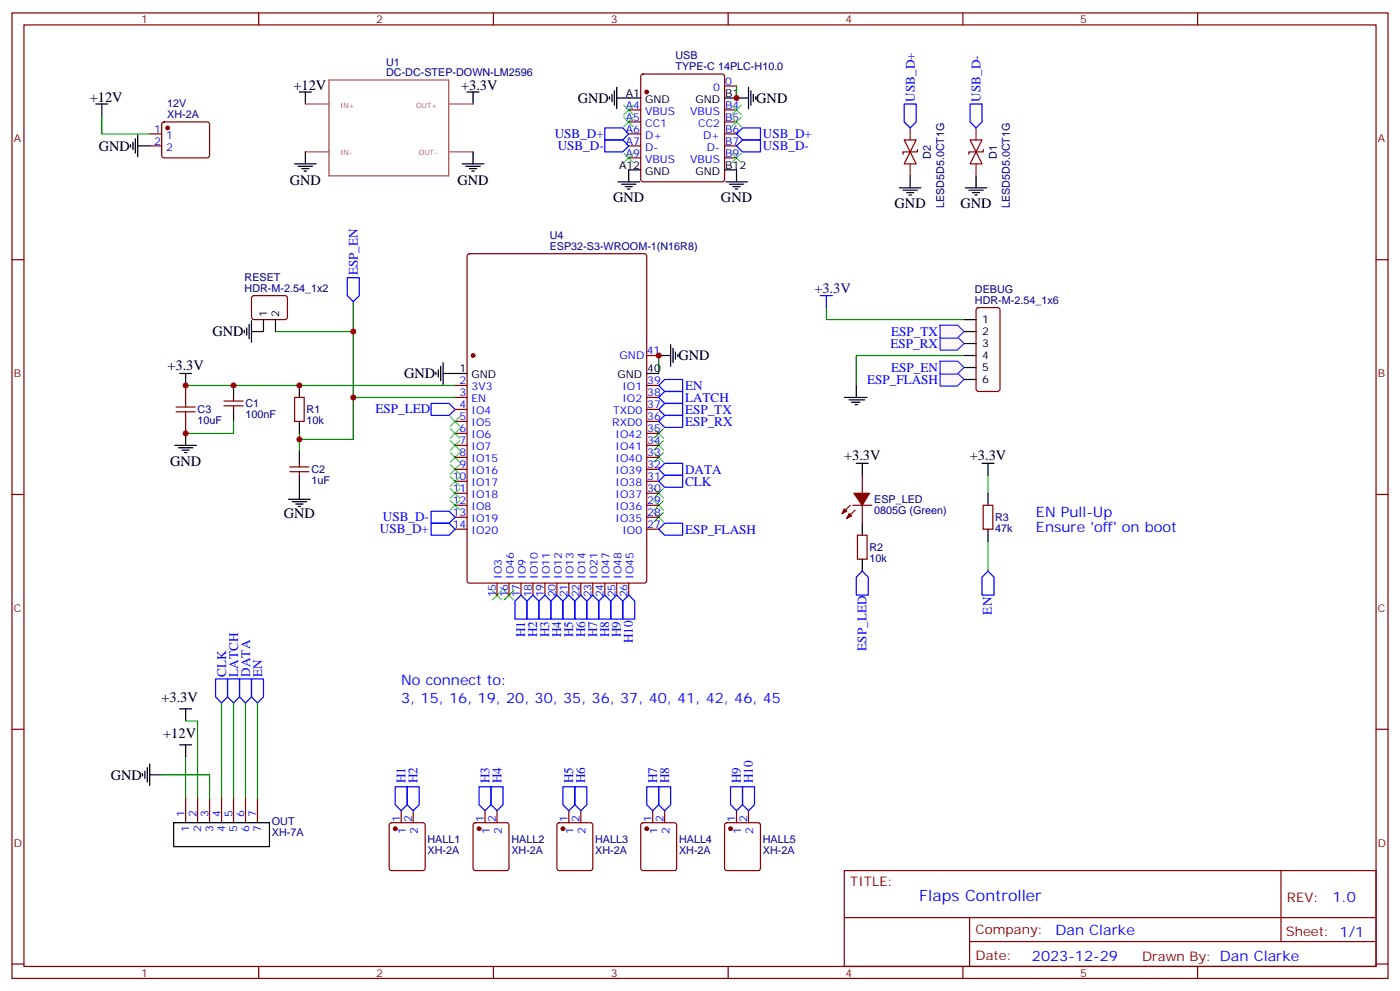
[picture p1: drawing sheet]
<svg xmlns="http://www.w3.org/2000/svg" width="412mm" height="292mm" viewBox="0 0 412 292" stroke-linecap="round" stroke-linejoin="round" font-family="sans-serif">
<g fill="none" stroke="#870000" stroke-width=".35">
<path d="M3.5 3.8h405.4v284.3h-405.4zM7.1 7.3h398.2v277.3h-398.2zM76.2 3.8v3.5M145.3 3.8v3.5M214.5 3.8v3.5M283.6 3.8v3.5M352.8 3.8v3.5M44.1 39.4h3.5M47.9 36.1l.4-.2h12.7l.5 .2 .2 .5v9.5l-.7 .4-12.9-.1-.5-.6v-9.2zM44.1 43h3.5M3.5 76.5h3.6M405.3 76.5h3.6"/>
<path d="M74.3 87.3l.5-.2h9.4l.5 .7-.1 5.9-.6 .4h-9.5l-.4-.7v-5.6zM3.5 145.6h3.6M405.3 145.6h3.6M3.5 214.8h3.6M405.3 214.8h3.6M248.7 256.4h156.6v28.2h-156.6zM377.3 256.4v20.9M248.7 270.2h156.5M285.6 277.3h119.6M285.6 270.2v14.2M3.5 283.9h3.6M76.2 284.6v3.5"/>
<path d="M145.3 284.6v3.5M214.5 284.6v3.5M283.6 284.6v3.5M352.8 284.6v3.5M405.3 283.9h3.6"/>
</g>
<circle cx="49.4" cy="37.7" r=".53" fill="#870000" stroke="#870000" stroke-width=".35"/>
<g fill="none" stroke="#000" stroke-width=".35">
<path d="M28.2 30.6h3.5M30 30.6v3.5M40.6 39.8v6.3M88.2 27.1h3.5M90 27.1v3.5M137.6 27.1h3.5M139.3 27.1v3.5M38.5 42.6v.7M39.2 41.9v2.1M39.9 40.9v4.2M40.6 43h3.5M72 97.3v.7"/>
<path d="M72.7 96.6v2.1M73.4 95.5v4.3M74.1 94.5v6.3M77.6 94.1v3.5h-3.5M81.1 94.1v3.5M194 104.7h3.6M197.6 101.5v6.4M198.3 102.6v4.2M199 103.6v2.2M199.7 104.4v.7M252.2 136.5h3.6M254 136.5v3.5"/>
</g>
<path d="M30 34.1v5.3h14.1M81.1 97.6h23M104.1 88.8v28.3M134.1 117.1h-30v12.3h-15.9M194 104.7v5.3" fill="none" stroke="#008700" stroke-width=".35"/>
<path d="M102.3 81.8h3.5v5.3l-1.7 1.7-1.8-1.7zM127 118.8h5.3l1.8 1.8-1.8 1.7h-5.3zM194 124.1l1.8-1.8h5.3v3.6h-5.3zM194 120.6l1.8-1.8h5.3v3.5h-5.3zM195.8 154.1h5.3v3.5h-5.3l-1.8-1.7zM254 168.2l1.8 1.8v5.3h-3.6v-5.3z" fill="none" stroke="#00f" stroke-width=".35"/>
<g fill="none" stroke="#3c3" stroke-width=".35">
<path d="M132.6 136.8l2.9 2.8M132.6 133.3l2.9 2.8M135.5 136.8l-2.9 2.8M135.5 133.3l-2.9 2.8M192.6 126.2l2.8 2.8M192.6 129.8l2.8 2.8M192.6 133.3l2.8 2.8M195.4 126.2l-2.8 2.8M195.4 129.8l-2.8 2.8M195.4 133.3l-2.8 2.8M192.6 143.9l2.8 2.8M192.6 147.4l2.8 2.8"/>
<path d="M192.6 150.9l2.8 2.8M195.4 143.9l-2.8 2.8M195.4 147.4l-2.8 2.8M195.4 150.9l-2.8 2.8M145 173.8l2.8 2.9M147.8 173.8l-2.8 2.9M148.5 173.8l2.8 2.9M151.3 173.8l-2.8 2.9"/>
</g>
<g fill="#fff7f7" stroke="#420aff" stroke-width=".35">
<path d="M276.8 109.9h5.3l1.9 1.9-2 1.9h-5.1z"/>
<path d="M276.8 106.4h5.3l1.9 1.8-2 2h-5.1z"/>
</g>
<path d="M284 104.7h-31.8v8.8" fill="none" stroke="#008700" stroke-width=".35"/>
<path d="M248.7 117.1h6.7M250.1 117.8h4.6M250.8 118.5h2.5M251.9 119.2h.7M252.2 113.5v3.6" fill="none" stroke="#000" stroke-width=".35"/>
<g fill="#fff7f7" stroke="#420aff" stroke-width=".35">
<path d="M276.8 99.3h5.3l1.9 1.9-2 1.9h-5.1z"/>
<path d="M276.8 95.8h5.3l1.9 1.8-2 2h-5.1z"/>
</g>
<g fill="none" stroke="#008700" stroke-width=".35">
<path d="M217 25.3v3.6M243.4 90.6v3.5h40.6M54.7 113.5h79.4M68.8 124.1v3.5h-14.1M88.2 127.6v5.3M291 140v5.3M291 159.4v8.8M54.7 212.3h3.5v22.9M65.3 207v28.2M68.8 207v28.2M72.3 207v28.2M75.8 207v28.2"/>
<path d="M47.6 228.2h14.1v7M54.7 222.9v12.3"/>
</g>
<g fill="none" stroke="#00f" stroke-width=".35">
<path d="M178.2 37.7h5.2l1.8 1.7-1.8 1.8h-5.2zM217 39.4l1.7-1.7h5.3v3.5h-5.3zM266.3 30.6h3.6v5.3l-1.8 1.8-1.8-1.8zM285.8 30.6h3.5v5.3l-1.8 1.8-1.7-1.8zM178.2 41.2h5.2l1.8 1.8-1.8 1.7h-5.2zM217 43l1.7-1.8h5.3v3.5h-5.3zM241.7 87.1h3.5M243.4 87.1v3.5M194 117.1l1.8-1.8h5.3v3.5h-5.3zM194 113.5l1.8-1.7h5.3v3.5h-5.3zM194 138.2l1.8-1.7h5.3v3.5h-5.3zM127 154.1h5.3l1.8 1.8-1.8 1.7h-5.3z"/>
<path d="M127 150.6h5.3l1.8 1.7-1.8 1.8h-5.3zM194 141.7l1.8-1.7h5.3v3.5h-5.3zM153.5 175.3l1.7 1.7v5.3h-3.5v-5.3zM157 175.3l1.7 1.7v5.3h-3.5v-5.3zM160.5 175.3l1.8 1.7v5.3h-3.6v-5.3zM164 175.3l1.8 1.7v5.3h-3.5v-5.3zM167.6 175.3l1.7 1.7v5.3h-3.5v-5.3zM171.1 175.3l1.8 1.7v5.3h-3.6v-5.3zM174.6 175.3l1.8 1.7v5.3h-3.5v-5.3zM178.2 175.3l1.7 1.7v5.3h-3.5v-5.3zM181.7 175.3l1.7 1.7v5.3h-3.5v-5.3zM185.2 175.3l1.8 1.7v5.3h-3.6v-5.3z"/>
<path d="M291 168.2l1.8 1.8v5.3h-3.5v-5.3zM63.5 200h3.5v5.2l-1.7 1.8-1.8-1.8zM67 200h3.6v5.2l-1.8 1.8-1.8-1.8zM70.6 200h3.5v5.2l-1.8 1.8-1.7-1.8zM74.1 200h3.5v5.2l-1.8 1.8-1.7-1.8zM116.4 231.7h3.5v5.3l-1.7 1.8-1.8-1.8zM119.9 231.7h3.6v5.3l-1.8 1.8-1.8-1.8zM141.1 231.7h3.5v5.3l-1.7 1.8-1.8-1.8zM144.6 231.7h3.6v5.3l-1.8 1.8-1.8-1.8zM165.8 231.7h3.5v5.3l-1.7 1.8-1.8-1.8zM169.3 231.7h3.6v5.3l-1.8 1.8-1.8-1.8zM190.5 231.7h3.5v5.3l-1.7 1.8-1.8-1.8z"/>
<path d="M194 231.7h3.6v5.3l-1.8 1.8-1.8-1.8zM215.2 231.7h3.5v5.3l-1.7 1.8-1.8-1.8zM218.7 231.7h3.5v5.3l-1.7 1.8-1.8-1.8z"/>
</g>
<g fill="none" stroke="#000" stroke-width=".35">
<path d="M179.6 28.5v.7M180.3 27.8v2.1M181 26.7v4.3M181.7 28.9h7M181.7 25.7v6.3M213.4 28.9h7.1M220.5 25.7v6.3M221.2 26.7v4.3M221.9 27.8v2.1M222.6 28.5v.7M86.8 48.3h6.3M87.8 49h4.3"/>
<path d="M88.9 49.7h2.1M89.6 50.4h.7M90 44.7v3.6M136.2 48.3h6.3M137.2 49h4.3M138.3 49.7h2.1M139 50.4h.7M139.3 44.7v3.6M182 53.6h6.4M183.1 54.3h4.2M184.1 55h2.2M184.9 55.7h.7"/>
<path d="M188.7 50h-3.5v3.6M213.4 50h3.6v3.6M213.8 53.6h6.3M214.8 54.3h4.3M215.9 55h2.1M216.6 55.7h.7M264.9 55.3h6.4M266 56h4.2M267.1 56.7h2.1M267.8 57.4h.7M268.1 51.8v3.5M284.3 55.3h6.4"/>
<path d="M285.4 56h4.2M286.5 56.7h2.1M287.2 57.4h.7M287.5 51.8v3.5M284 94.1h3.5M284 97.6h3.5M52.9 110h3.5M54.7 110v3.5M68.8 113.5v3.6M88.2 113.5v3.6M128.4 109.6v.7M129.1 108.9v2.2"/>
<path d="M129.8 107.9v4.2M130.5 110h7.1M130.5 106.8v6.4M190.5 110h3.5M284 101.2h3.5M284 104.7h3.5M284 108.2h3.5M284 111.8h3.5M51.5 131.2h6.4M52.6 131.9h4.2M53.6 132.6h2.1M54.3 133.3h.7"/>
<path d="M54.7 127.6v3.6M68.8 120.6v3.5M88.2 124.1v3.5M88.2 132.9v3.6M88.2 140v7M289.3 136.5h3.5M291 136.5v3.5M85 147h6.4M86.1 147.7h4.2M87.1 148.4h2.2M87.8 149.2h.7M254 154.1v3.5"/>
<path d="M291 145.3v3.5M291 155.9v3.5M254 164.7v3.5M52.9 219.4h3.5M52.9 208.8h3.5M54.7 208.8v3.5M54.7 219.4v3.5M42 227.8v.7M42.7 227.1v2.1M43.4 226.1v4.2M44.1 228.2h3.5M44.1 225v6.4"/>
<path d="M51.2 242.3h28.2v7h-28.2z"/>
</g>
<g fill="none" stroke="#870000" stroke-width=".35">
<path d="M185.2 32.4h3.5M185.2 35.9h3.5M185.2 39.4h3.5M189 22l.4-.2h23.3l.5 .2 .2 .5v30.3l-.2 .5-.5 .3h-23.3l-.5-.3-.2-.5v-30.3zM213.4 32.4h3.6M213.4 35.9h3.6M213.4 39.4h3.6M213.4 25.3h3.6M185.2 43h3.5M185.2 46.5h3.5M213.4 43h3.6M213.4 46.5h3.6"/>
<path d="M266.3 41.2h3.6l-1.8 3.5zM268.1 44.7l1.8 3.6h-3.6zM270.2 44v.7h-4.2v.7M285.8 41.2h3.5l-1.8 3.5zM287.5 44.7l1.8 3.6h-3.5zM289.6 44v.7h-4.2v.7M137.8 74.9l.5-.2h51.5l.6 .4 .1 95.9-.5 .7h-51.7l-.7-.4v-95.9zM287.7 90.8l.5-.2h5.7l.6 .4 .1 23.6-.5 .6-5.9 .1-.6-.5-.1-23.5zM54.7 113.5v3.6M66 119.5h5.6M66 118.1h5.6M68.8 117.1v1"/>
<path d="M68.8 119.5v1.1M86.8 117.1h2.8v7h-2.8zM134.1 113.5h3.5M134.1 117.1h3.5M190.5 113.5h3.5M190.5 117.1h3.5M190.5 104.7h3.5M54.7 124.1v3.5M85.4 138.9h5.6M85.4 137.5h5.6M88.2 136.5v1M88.2 138.9v1.1"/>
<path d="M134.1 120.6h3.5M134.1 124.1h3.5M134.1 127.6h3.5M134.1 131.2h3.5M134.1 134.7h3.5M134.1 138.2h3.5M190.5 120.6h3.5M190.5 124.1h3.5M190.5 127.6h3.5M190.5 131.2h3.5M190.5 134.7h3.5M190.5 138.2h3.5"/>
<path d="M254 140v5.3M134.1 141.7h3.5M134.1 145.3h3.5M134.1 148.8h3.5M134.1 152.3h3.5M134.1 155.9h3.5M190.5 141.7h3.5M190.5 145.3h3.5M190.5 148.8h3.5M190.5 152.3h3.5M190.5 155.9h3.5M250.5 148.8l-2.5 2.5"/>
<path d="M251.2 148.8h5.6M251.9 150.2l-2.5 2.5M252.6 157.6h2.8v7.1h-2.8zM254 148.8v5.3M289.6 148.8h2.9v7.1h-2.9zM146.4 171.7v3.6M149.9 171.7v3.6M153.5 171.7v3.6M157 171.7v3.6M160.5 171.7v3.6M164 171.7v3.6M167.6 171.7v3.6"/>
<path d="M171.1 171.7v3.6M174.6 171.7v3.6M178.2 171.7v3.6M181.7 171.7v3.6M185.2 171.7v3.6M54.7 235.2v7.1M58.2 235.2v7.1M61.7 235.2v7.1M65.3 235.2v7.1M68.8 235.2v7.1M72.3 235.2v7.1M75.8 235.2v7.1"/>
<path d="M118.2 238.8v3.5M121.7 238.8v3.5M142.9 238.8v3.5M146.4 238.8v3.5M167.6 238.8v3.5M171.1 238.8v3.5M192.3 238.8v3.5M195.8 238.8v3.5M217 238.8v3.5M220.5 238.8v3.5M114.9 242.5l.5-.2h9.1l.5 .2 .2 .5v12.7l-.2 .5-.5 .2h-9.1l-.5-.2-.2-.5v-12.7zM139.6 242.5l.5-.2h9.1l.5 .2 .2 .5v12.7l-.2 .5-.5 .2h-9.1l-.5-.2-.3-.5v-12.7z"/>
<path d="M164.3 242.5l.4-.2h9.2l.5 .2 .2 .5v12.7l-.2 .5-.5 .2h-9.2l-.5-.2-.2-.5v-12.7zM189 242.5l.4-.2h9.2l.5 .2 .2 .5v12.7l-.2 .5-.5 .2h-9.2l-.5-.2-.2-.5v-12.7zM213.7 242.5l.4-.2h9.2l.5 .2 .2 .5v12.7l-.2 .5-.5 .2h-9.2l-.5-.2-.2-.5v-12.7z"/>
</g>
<g fill="#870000" stroke="#870000" stroke-width=".35">
<path d="M250.1 151.3l.7 .7-1.4 .7z"/>
<path d="M248.7 149.9l.7 .7-1.4 .7z"/>
<path d="M251.5 145.3h4.6l-2.1 3.5z"/>
<circle cx="139.3" cy="104.7" r=".53"/>
<circle cx="116.4" cy="244.1" r=".53"/>
<circle cx="141.1" cy="244.1" r=".53"/>
<circle cx="165.8" cy="244.1" r=".53"/>
<circle cx="190.5" cy="244.1" r=".53"/>
<circle cx="215.2" cy="244.1" r=".53"/>
<circle cx="190.5" cy="27.1" r=".53"/>
</g>
<path d="M51.9 119.9h5.6M54.7 117.1v2.8M51.9 121.3h5.6M54.7 121.3v2.8" fill="none" stroke="#a10000" stroke-width=".35"/>
<g fill="none" stroke="#3c3" stroke-width=".35">
<path d="M183.8 34.5l2.8 2.8M183.8 31l2.8 2.8M186.6 34.5l-2.8 2.8M186.6 31l-2.8 2.8M215.5 31l2.9 2.8M215.5 34.5l2.9 2.8M218.4 31l-2.9 2.8M218.4 34.5l-2.9 2.8M183.8 45.1l2.8 2.8M186.6 45.1l-2.8 2.8M215.5 45.1l2.9 2.8M218.4 45.1l-2.9 2.8"/>
<path d="M132.6 122.7l2.9 2.8M132.6 126.2l2.9 2.8M132.6 129.8l2.9 2.8M135.5 122.7l-2.9 2.8M135.5 126.2l-2.9 2.8M135.5 129.8l-2.9 2.8M132.6 140.3l2.9 2.9M132.6 143.9l2.9 2.8M132.6 147.4l2.9 2.8M135.5 140.3l-2.9 2.9M135.5 143.9l-2.9 2.8M135.5 147.4l-2.9 2.8"/>
</g>
<path d="M268.1 37.7v3.5M287.5 37.7v3.5M268.1 48.3v3.5M287.5 48.3v3.5" fill="none" stroke="#8c2424" stroke-width=".35"/>
<path d="M90 30.6h6.9M96.9 23.6h35.3v28.2h-35.3zM132.4 30.6h6.9M90 44.7h6.9M132.4 44.7h6.9" fill="none" stroke="#a64a4a" stroke-width=".35"/>
<g fill="#c00">
<circle cx="104.1" cy="97.6" r=".88"/>
<circle cx="104.1" cy="117.1" r=".88"/>
<circle cx="88.2" cy="129.4" r=".88"/>
<circle cx="68.8" cy="113.5" r=".88"/>
<circle cx="54.7" cy="113.5" r=".88"/>
<circle cx="54.7" cy="127.6" r=".88"/>
<circle cx="88.2" cy="113.5" r=".88"/>
<circle cx="194" cy="104.7" r=".88"/>
<circle cx="217" cy="28.9" r=".88"/>
</g>
<text font-size="4.6" fill="#00f" x="270.8" y="265.4">Flaps Controller</text>
<g font-size="4.2">
<text x="26.5" y="29.9">+12V</text>
<text x="86.4" y="26.4">+12V</text>
<text x="135.8" y="26.4">+3.3V</text>
<text x="170.2" y="30.3">GND</text>
<text x="222.8" y="30.3">GND</text>
<text x="29.1" y="44.4">GND</text>
<text x="85.4" y="54.3">GND</text>
<text x="134.8" y="54.3">GND</text>
<text x="180.6" y="59.6">GND</text>
<text x="212.4" y="59.6">GND</text>
<text x="263.5" y="61.4">GND</text>
<text x="282.9" y="61.4">GND</text>
<text x="62.6" y="99.1">GND</text>
<text x="199.8" y="106.2">GND</text>
<text x="49.3" y="108.9">+3.3V</text>
<text x="119.1" y="111.4">GND</text>
<text x="50.1" y="137.2">GND</text>
<text x="248.6" y="135.4">+3.3V</text>
<text x="285.7" y="135.4">+3.3V</text>
<text x="83.6" y="152.7">GND</text>
<text x="47.5" y="206.7">+3.3V</text>
<text x="48.1" y="217.3">+12V</text>
<text x="32.6" y="229.6">GND</text>
</g>
<text font-size="4.2" fill="#000080" x="239.9" y="86.4">+3.3V</text>
<g font-size="4.2" fill="#00f">
<text x="305.2" y="152.3">EN Pull-Up</text>
<text x="305.2" y="156.6">Ensure 'off' on boot</text>
<text x="118.2" y="201.7">No connect to:</text>
<text x="118.2" y="207">3, 15, 16, 19, 20, 30, 35, 36, 37, 40, 41, 42, 46, 45</text>
<text x="392.5" y="265.7">1.0</text>
<text x="310.9" y="275.2">Dan Clarke</text>
<text x="304" y="283">2023-12-29</text>
</g>
<g font-size="3.9" fill="#00f">
<text x="269.4" y="29.9" transform="rotate(-90 269.4 29.9)">USB_D+</text>
<text x="288.9" y="29.9" transform="rotate(-90 288.9 29.9)">USB_D-</text>
<text x="163.4" y="40.7">USB_D+</text>
<text x="224.7" y="40.8">USB_D+</text>
<text x="164.3" y="44.2">USB_D-</text>
<text x="224.7" y="44.3">USB_D-</text>
<text x="105.4" y="81.1" transform="rotate(-90 105.4 81.1)">ESP_EN</text>
<text x="262.5" y="98.9">ESP_TX</text>
<text x="262.3" y="102.4">ESP_RX</text>
<text x="255.4" y="113">ESP_FLASH</text>
<text x="262.5" y="109.5">ESP_EN</text>
<text x="201.8" y="118.4">LATCH</text>
<text x="201.8" y="114.8">EN</text>
<text x="110.6" y="121.8">ESP_LED</text>
<text x="201.8" y="125.4">ESP_RX</text>
<text x="201.8" y="121.9">ESP_TX</text>
<text x="201.8" y="143">CLK</text>
<text x="201.8" y="139.5">DATA</text>
<text x="112.8" y="153.6">USB_D-</text>
<text x="111.9" y="157.1">USB_D+</text>
<text x="201.8" y="157.2">ESP_FLASH</text>
<text x="292.2" y="181" transform="rotate(-90 292.2 181)">EN</text>
<text x="154.7" y="187.6" transform="rotate(-90 154.7 187.6)">H1</text>
<text x="158.2" y="187.6" transform="rotate(-90 158.2 187.6)">H2</text>
<text x="161.8" y="187.6" transform="rotate(-90 161.8 187.6)">H3</text>
<text x="165.3" y="187.6" transform="rotate(-90 165.3 187.6)">H4</text>
<text x="168.8" y="187.6" transform="rotate(-90 168.8 187.6)">H5</text>
<text x="172.3" y="187.6" transform="rotate(-90 172.3 187.6)">H6</text>
<text x="175.9" y="187.6" transform="rotate(-90 175.9 187.6)">H7</text>
<text x="179.4" y="187.6" transform="rotate(-90 179.4 187.6)">H8</text>
<text x="182.9" y="187.6" transform="rotate(-90 182.9 187.6)">H9</text>
<text x="186.4" y="189.5" transform="rotate(-90 186.4 189.5)">H10</text>
<text x="255.2" y="191.7" transform="rotate(-90 255.2 191.7)">ESP_LED</text>
<text x="66.6" y="199.2" transform="rotate(-90 66.6 199.2)">CLK</text>
<text x="70.1" y="199.2" transform="rotate(-90 70.1 199.2)">LATCH</text>
<text x="73.7" y="199.2" transform="rotate(-90 73.7 199.2)">DATA</text>
<text x="77.2" y="199.2" transform="rotate(-90 77.2 199.2)">EN</text>
<text x="119.5" y="230.7" transform="rotate(-90 119.5 230.7)">H1</text>
<text x="123" y="230.7" transform="rotate(-90 123 230.7)">H2</text>
<text x="144.2" y="230.7" transform="rotate(-90 144.2 230.7)">H3</text>
<text x="147.7" y="230.7" transform="rotate(-90 147.7 230.7)">H4</text>
<text x="168.9" y="230.7" transform="rotate(-90 168.9 230.7)">H5</text>
<text x="172.4" y="230.7" transform="rotate(-90 172.4 230.7)">H6</text>
<text x="193.6" y="230.7" transform="rotate(-90 193.6 230.7)">H7</text>
<text x="197.1" y="230.7" transform="rotate(-90 197.1 230.7)">H8</text>
<text x="218.2" y="230.7" transform="rotate(-90 218.2 230.7)">H9</text>
<text x="221.8" y="230.7" transform="rotate(-90 221.8 230.7)">H10</text>
</g>
<g font-size="3.9" fill="#800">
<text x="250.5" y="261">TITLE:</text>
<text x="379.1" y="265.7">REV:</text>
<text x="287.4" y="275.2">Company:</text>
<text x="378.7" y="275.8">Sheet: 1/1</text>
<text x="287.4" y="282.9">Date:</text>
<text x="336.4" y="282.9">Drawn By: Dan Clarke</text>
</g>
<g font-size="3.2" fill="#800">
<text x="41.6" y="6.8">1</text>
<text x="110.8" y="6.8">2</text>
<text x="179.9" y="6.8">3</text>
<text x="249.1" y="6.8">4</text>
<text x="318.2" y="6.8">5</text>
<text x="4.1" y="41.9">A</text>
<text x="405.9" y="41.9">A</text>
<text x="4.1" y="111.1">B</text>
<text x="405.9" y="111.1">B</text>
<text x="4.1" y="180.2">C</text>
<text x="405.9" y="180.2">C</text>
<text x="4.1" y="249.3">D</text>
<text x="405.9" y="249.3">D</text>
<text x="41.6" y="287.6">1</text>
<text x="110.8" y="287.6">2</text>
<text x="179.9" y="287.6">3</text>
<text x="249.1" y="287.6">4</text>
<text x="318.2" y="287.6">5</text>
</g>
<g font-size="3.2" fill="#000080">
<text x="199" y="17.5">USB</text>
<text x="113.7" y="22.5">DC-DC-STEP-DOWN-LM2596</text>
<text x="113.7" y="19.4">U1</text>
<text x="199" y="20.5">TYPE-C 14PLC-H10.0</text>
<text x="49.3" y="34.7">XH-2A</text>
<text x="49.3" y="31.6">12V</text>
<text x="274.2" y="46.8" transform="rotate(-90 274.2 46.8)">D2</text>
<text x="293.6" y="46.8" transform="rotate(-90 293.6 46.8)">D1</text>
<text x="278.1" y="61.3" transform="rotate(-90 278.1 61.3)">LESD5D5.0CT1G</text>
<text x="297.5" y="61.3" transform="rotate(-90 297.5 61.3)">LESD5D5.0CT1G</text>
<text x="161.9" y="70.5">U4</text>
<text x="161.9" y="73.7">ESP32-S3-WROOM-1(N16R8)</text>
<text x="72.1" y="82.9">RESET</text>
<text x="72.1" y="86">HDR-M-2.54_1x2</text>
<text x="287.2" y="89.5">HDR-M-2.54_1x6</text>
<text x="287.2" y="86.4">DEBUG</text>
<text x="72.3" y="120">C1</text>
<text x="58.2" y="124.9">10uF</text>
<text x="58.2" y="121.7">C3</text>
<text x="72.3" y="123.1">100nF</text>
<text x="90.3" y="124.9">10k</text>
<text x="90.3" y="121.7">R1</text>
<text x="91.7" y="142.5">1uF</text>
<text x="91.7" y="139.4">C2</text>
<text x="257.5" y="148.2">ESP_LED</text>
<text x="257.5" y="151.3">0805G (Green)</text>
<text x="293.2" y="153.5">R3</text>
<text x="293.2" y="156.7">47k</text>
<text x="256.1" y="165.5">10k</text>
<text x="256.1" y="162.3">R2</text>
<text x="80.1" y="243.1">OUT</text>
<text x="80.1" y="246.2">XH-7A</text>
<text x="125.9" y="251.5">XH-2A</text>
<text x="125.9" y="248.4">HALL1</text>
<text x="150.6" y="251.5">XH-2A</text>
<text x="150.6" y="248.4">HALL2</text>
<text x="175.3" y="251.5">XH-2A</text>
<text x="175.3" y="248.4">HALL3</text>
<text x="200" y="251.5">XH-2A</text>
<text x="200" y="248.4">HALL4</text>
<text x="224.7" y="251.5">XH-2A</text>
<text x="224.7" y="248.4">HALL5</text>
</g>
<g font-size="3.2">
<text x="184.4" y="28.5">A1</text>
<text x="213.6" y="28.5">B1</text>
<text x="190" y="30.3">GND</text>
<text x="204.8" y="30.3">GND</text>
<text x="182.4" y="49.7">A12</text>
<text x="190" y="51.4">GND</text>
<text x="204.8" y="51.4">GND</text>
<text x="213.6" y="49.7">B12</text>
<text x="78.7" y="93.4" transform="rotate(-90 78.7 93.4)">1</text>
<text x="82.2" y="93.4" transform="rotate(-90 82.2 93.4)">2</text>
<text x="289.3" y="95.2">1</text>
<text x="289.3" y="98.7">2</text>
<text x="289.3" y="102.2">3</text>
<text x="289.3" y="105.8">4</text>
<text x="135.4" y="109.6">1</text>
<text x="138.9" y="111.4">GND</text>
<text x="181.9" y="111.4">GND</text>
<text x="190.7" y="109.6">40</text>
<text x="289.3" y="109.3">5</text>
<text x="289.3" y="112.8">6</text>
</g>
<g font-size="3.2" fill="#00f">
<text x="210.1" y="26.7">0</text>
<text x="213.6" y="25">0</text>
<text x="184.4" y="32">A4</text>
<text x="184.4" y="35.6">A5</text>
<text x="190" y="33.8">VBUS</text>
<text x="203.3" y="33.8">VBUS</text>
<text x="213.6" y="32">B4</text>
<text x="213.6" y="35.6">B5</text>
<text x="45.4" y="39.1">1</text>
<text x="48.9" y="40.9">1</text>
<text x="184.4" y="39.1">A6</text>
<text x="190" y="37.3">CC1</text>
<text x="190" y="40.9">D+</text>
<text x="205.7" y="37.3">CC2</text>
<text x="207.1" y="40.9">D+</text>
<text x="213.6" y="39.1">B6</text>
<text x="45.4" y="42.6">2</text>
<text x="48.9" y="44.4">2</text>
<text x="184.4" y="42.6">A7</text>
<text x="184.4" y="46.1">A9</text>
<text x="190" y="44.4">D-</text>
<text x="190" y="47.9">VBUS</text>
<text x="203.3" y="47.9">VBUS</text>
<text x="208.2" y="44.4">D-</text>
<text x="213.6" y="42.6">B7</text>
<text x="213.6" y="46.1">B9</text>
<text x="182.5" y="105.8">GND</text>
<text x="190.5" y="104.4">41</text>
<text x="135.4" y="113.2">2</text>
<text x="190.7" y="113.2">39</text>
<text x="135.4" y="116.7">3</text>
<text x="138.9" y="114.9">3V3</text>
<text x="138.9" y="118.5">EN</text>
<text x="183.3" y="118.5">IO2</text>
<text x="183.3" y="114.9">IO1</text>
<text x="190.7" y="116.7">38</text>
<text x="135.4" y="120.2">4</text>
<text x="135.4" y="123.8">5</text>
<text x="138.9" y="122">IO4</text>
<text x="138.9" y="125.5">IO5</text>
<text x="180.4" y="125.5">RXD0</text>
<text x="180.6" y="122">TXD0</text>
<text x="190.7" y="123.8">36</text>
<text x="190.7" y="120.2">37</text>
<text x="135.4" y="127.3">6</text>
<text x="135.4" y="130.8">7</text>
<text x="138.9" y="129">IO6</text>
<text x="181.3" y="129">IO42</text>
<text x="190.7" y="130.8">34</text>
<text x="190.7" y="127.3">35</text>
<text x="135.4" y="134.3">8</text>
<text x="135.4" y="137.9">9</text>
<text x="138.9" y="132.6">IO7</text>
<text x="138.9" y="136.1">IO15</text>
<text x="181.3" y="136.1">IO40</text>
<text x="181.3" y="132.6">IO41</text>
<text x="190.7" y="137.9">32</text>
<text x="190.7" y="134.3">33</text>
<text x="133.4" y="141.4">10</text>
<text x="138.9" y="139.6">IO16</text>
<text x="138.9" y="143.2">IO17</text>
<text x="181.3" y="143.2">IO38</text>
<text x="181.3" y="139.6">IO39</text>
<text x="190.7" y="141.4">31</text>
<text x="133.4" y="144.9">11</text>
<text x="133.4" y="148.4">12</text>
<text x="138.9" y="146.7">IO18</text>
<text x="181.3" y="146.7">IO37</text>
<text x="190.7" y="148.4">29</text>
<text x="190.7" y="144.9">30</text>
<text x="133.4" y="152">13</text>
<text x="133.4" y="155.5">14</text>
<text x="138.9" y="150.2">IO8</text>
<text x="138.9" y="153.7">IO19</text>
<text x="181.3" y="153.7">IO35</text>
<text x="181.3" y="150.2">IO36</text>
<text x="190.7" y="155.5">27</text>
<text x="190.7" y="152">28</text>
<text x="138.9" y="157.3">IO20</text>
<text x="183.3" y="157.3">IO0</text>
<text x="147.8" y="170.4" transform="rotate(-90 147.8 170.4)">IO3</text>
<text x="151.3" y="170.4" transform="rotate(-90 151.3 170.4)">IO46</text>
<text x="154.9" y="170.4" transform="rotate(-90 154.9 170.4)">IO9</text>
<text x="158.4" y="170.4" transform="rotate(-90 158.4 170.4)">IO10</text>
<text x="161.9" y="170.4" transform="rotate(-90 161.9 170.4)">IO11</text>
<text x="165.5" y="170.4" transform="rotate(-90 165.5 170.4)">IO12</text>
<text x="169" y="170.4" transform="rotate(-90 169 170.4)">IO13</text>
<text x="172.5" y="170.4" transform="rotate(-90 172.5 170.4)">IO14</text>
<text x="176" y="170.4" transform="rotate(-90 176 170.4)">IO21</text>
<text x="179.6" y="170.4" transform="rotate(-90 179.6 170.4)">IO47</text>
<text x="183.1" y="170.4" transform="rotate(-90 183.1 170.4)">IO48</text>
<text x="186.6" y="170.4" transform="rotate(-90 186.6 170.4)">IO45</text>
<text x="146" y="175.9" transform="rotate(-90 146 175.9)">15</text>
<text x="149.6" y="175.9" transform="rotate(-90 149.6 175.9)">16</text>
<text x="153.1" y="175.9" transform="rotate(-90 153.1 175.9)">17</text>
<text x="156.6" y="175.9" transform="rotate(-90 156.6 175.9)">18</text>
<text x="160.2" y="175.9" transform="rotate(-90 160.2 175.9)">19</text>
<text x="163.7" y="175.9" transform="rotate(-90 163.7 175.9)">20</text>
<text x="167.2" y="175.9" transform="rotate(-90 167.2 175.9)">21</text>
<text x="170.7" y="175.9" transform="rotate(-90 170.7 175.9)">22</text>
<text x="174.3" y="175.9" transform="rotate(-90 174.3 175.9)">23</text>
<text x="177.8" y="175.9" transform="rotate(-90 177.8 175.9)">24</text>
<text x="181.3" y="175.9" transform="rotate(-90 181.3 175.9)">25</text>
<text x="184.9" y="175.9" transform="rotate(-90 184.9 175.9)">26</text>
<text x="54.3" y="240.5" transform="rotate(-90 54.3 240.5)">1</text>
<text x="55.7" y="245" transform="rotate(-90 55.7 245)">1</text>
<text x="57.9" y="240.5" transform="rotate(-90 57.9 240.5)">2</text>
<text x="59.3" y="245" transform="rotate(-90 59.3 245)">2</text>
<text x="61.4" y="240.5" transform="rotate(-90 61.4 240.5)">3</text>
<text x="62.8" y="245" transform="rotate(-90 62.8 245)">3</text>
<text x="64.9" y="240.5" transform="rotate(-90 64.9 240.5)">4</text>
<text x="66.3" y="245" transform="rotate(-90 66.3 245)">4</text>
<text x="68.4" y="240.5" transform="rotate(-90 68.4 240.5)">5</text>
<text x="69.8" y="245" transform="rotate(-90 69.8 245)">5</text>
<text x="72" y="240.5" transform="rotate(-90 72 240.5)">6</text>
<text x="73.4" y="245" transform="rotate(-90 73.4 245)">6</text>
<text x="75.5" y="240.5" transform="rotate(-90 75.5 240.5)">7</text>
<text x="76.9" y="245" transform="rotate(-90 76.9 245)">7</text>
<text x="117.8" y="242.1" transform="rotate(-90 117.8 242.1)">1</text>
<text x="119.6" y="245.6" transform="rotate(-90 119.6 245.6)">1</text>
<text x="121.4" y="242.1" transform="rotate(-90 121.4 242.1)">2</text>
<text x="123.1" y="245.6" transform="rotate(-90 123.1 245.6)">2</text>
<text x="142.5" y="242.1" transform="rotate(-90 142.5 242.1)">1</text>
<text x="144.3" y="245.6" transform="rotate(-90 144.3 245.6)">1</text>
<text x="146" y="242.1" transform="rotate(-90 146 242.1)">2</text>
<text x="147.8" y="245.6" transform="rotate(-90 147.8 245.6)">2</text>
<text x="167.2" y="242.1" transform="rotate(-90 167.2 242.1)">1</text>
<text x="169" y="245.6" transform="rotate(-90 169 245.6)">1</text>
<text x="170.7" y="242.1" transform="rotate(-90 170.7 242.1)">2</text>
<text x="172.5" y="245.6" transform="rotate(-90 172.5 245.6)">2</text>
<text x="191.9" y="242.1" transform="rotate(-90 191.9 242.1)">1</text>
<text x="193.7" y="245.6" transform="rotate(-90 193.7 245.6)">1</text>
<text x="195.4" y="242.1" transform="rotate(-90 195.4 242.1)">2</text>
<text x="197.2" y="245.6" transform="rotate(-90 197.2 245.6)">2</text>
<text x="216.6" y="242.1" transform="rotate(-90 216.6 242.1)">1</text>
<text x="218.4" y="245.6" transform="rotate(-90 218.4 245.6)">1</text>
<text x="220.1" y="242.1" transform="rotate(-90 220.1 242.1)">2</text>
<text x="221.9" y="245.6" transform="rotate(-90 221.9 245.6)">2</text>
</g>
<g font-size="2.1" fill="#a54b4b">
<text x="100.3" y="31.7">IN+</text>
<text x="122.6" y="31.7">OUT+</text>
<text x="100.3" y="45.8">IN-</text>
<text x="123.3" y="45.8">OUT-</text>
</g>
</svg>
